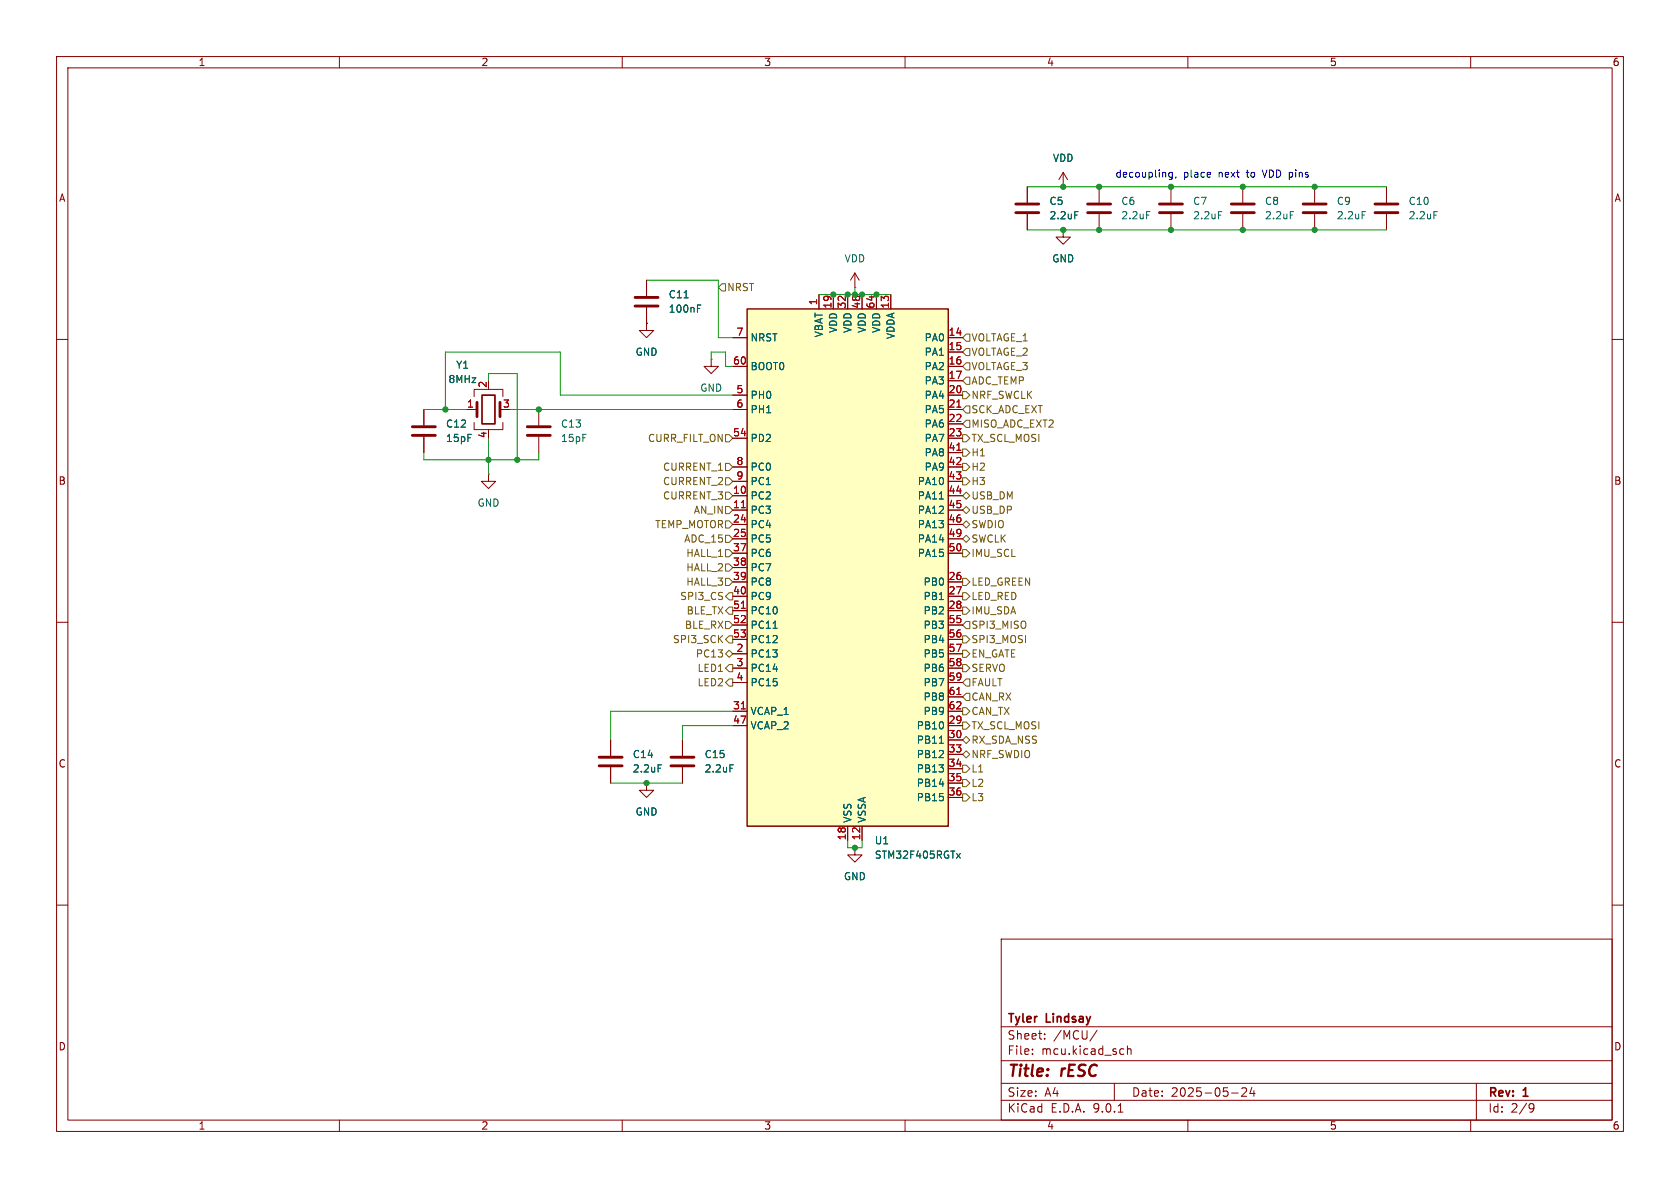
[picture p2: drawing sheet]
<svg xmlns="http://www.w3.org/2000/svg" width="297mm" height="210mm" viewBox="0 0 297 210" stroke-linecap="round" stroke-linejoin="round" font-family="sans-serif">
<g fill="none" stroke="#840000" stroke-width=".18">
<path d="M10 10h277v190h-277zM12 12h273v186h-273zM60 10v2M110 10v2M160 10v2M210 10v2M260 10v2M207 33v2.8M207 37.8v2.8M232.4 33v2.8M232.4 37.8v2.8M245.1 33v2.8"/>
<path d="M245.1 37.8v2.8M10 60h2M82.5 72.4h1.8M83.8 70.1v-1.3h5.1v1.3M83.8 74.7v1.2h5.1v-1.2M86.4 75.9v.3M125.7 63.5v1.3h1.3l-1.3 1.2-1.2-1.2h1.2M125.7 63.5h.1M285 60h2M86.4 83.8v1.3h1.2l-1.2 1.3-1.3-1.3h1.3M86.4 83.8h.1M10 110h2"/>
<path d="M285 110h2M120.6 130.8v2.8M120.6 135.6v2.8M151.1 149.9v1.2h1.3l-1.3 1.3-1.2-1.3h1.2M151.1 149.9h.1M10 160h2M177 166h108v32h-108zM285 160h2M60 198v2M110 198v2M160 198v2M177 194.5h108"/>
<path d="M177 191.5h108M177 187.5h108M177 181.5h108M182.5 186.3v.1M182.5 185.5v.1M184.7 183.6v.1M184.7 182.8v.1M194 182.1l-1.3 2M197 191.5v3M197.7 196.6h.8M198.2 185.4l.5 .1M198.7 186.3l-.5 .1"/>
<path d="M199.3 185.5l.2-.1 .4 .1 .1 .9M199.3 184.9v1.5M210 198v2M217.7 193.2h1.2M219.5 192.4l.6-.1 .2 .1 .1 .3-.9 1.1h.9M221.3 192.2l-.3 1.1h.9M221.7 192.8v1M260 198v2M261 191.5v6.5M270.6 195.1l.5 .1a.99 .99 0 0 1-.4 1.4h-.2M271.2 195.7l-.3 .3h-.3"/>
</g>
<path d="M205 36.1h4M205 37.6h4M230.4 36.1h4M230.4 37.6h4M243.1 36.1h4M243.1 37.6h4M84.3 71.1v2.6M88.4 71.1v2.6M118.6 133.9h4.1M118.6 135.4h4.1" fill="none" stroke="#840000" stroke-width=".51"/>
<path d="M215.4 37.4h.6M240.8 37.4h.6M253.5 37.4h.6M129 135.2h.7" fill="none" stroke="#006464" stroke-width=".18"/>
<path d="M85.2 69.9h2.3v5h-2.3z" fill="none" stroke="#840000" stroke-width=".3"/>
<path d="M132.1 54.6h35.5v91.5h-35.5z" fill="#ffffc2"/>
<path d="M132.1 54.6h35.5v91.5h-35.5z" fill="none" stroke="#840000" stroke-width=".25"/>
<g fill="none" stroke="#840000" stroke-width=".18">
<path d="M181.6 33v2.8M181.6 37.8v2.8M188 33h.1M188 30.5l-.8 1.3M188 30.5l.7 1.3M188 30.5v2.5M194.3 33v2.8M194.3 37.8v2.8M219.7 33v2.8M219.7 37.8v2.8M114.3 57.2v1.2h1.3l-1.3 1.3-1.3-1.3h1.3M114.3 57.2h.1"/>
<path d="M114.3 49.5v2.8M114.3 54.4v2.8M129.5 59.7h2.6M144.8 52.1v2.5M147.3 52.1v2.5M149.9 52.1v2.5M151.1 50.8h.1M151.1 48.3l-.7 1.2M151.1 48.3l.8 1.2M151.1 48.3v2.5M152.4 52.1v2.5M154.9 52.1v2.5"/>
<path d="M157.5 52.1v2.5M167.6 59.7h2.6M188 40.6v1.3h1.2l-1.2 1.3-1.3-1.3h1.3M188 40.6h.1M74.9 72.4v2.8M74.9 77.2v2.8M82.5 72.4h1.3M95.2 72.4v2.8M95.2 77.2v2.8M129.5 64.8h2.6M129.5 69.9h2.6M129.5 72.4h2.6"/>
<path d="M129.5 77.5h2.6M167.6 64.8h2.6M167.6 69.9h2.6M167.6 72.4h2.6M167.6 77.5h2.6M167.6 62.2h2.6M167.6 67.3h2.6M167.6 74.9h2.6M129.5 82.6h2.6M129.5 85.1h2.6M129.5 87.6h2.6M129.5 90.2h2.6"/>
<path d="M129.5 92.7h2.6M129.5 95.3h2.6M129.5 97.8h2.6M167.6 82.6h2.6M167.6 85.1h2.6M167.6 87.6h2.6M167.6 90.2h2.6M167.6 92.7h2.6M167.6 95.3h2.6M167.6 97.8h2.6M167.6 80h2.6M129.5 100.3h2.6"/>
<path d="M129.5 102.9h2.6M129.5 105.4h2.6M129.5 108h2.6M129.5 110.5h2.6M129.5 113h2.6M129.5 115.6h2.6M129.5 118.1h2.6M167.6 102.9h2.6M167.6 105.4h2.6M167.6 108h2.6M167.6 110.5h2.6M167.6 113h2.6"/>
<path d="M167.6 115.6h2.6M167.6 118.1h2.6M107.9 130.8v2.8M107.9 135.6v2.8M114.3 138.4v1.3h1.3l-1.3 1.3-1.3-1.3h1.3M114.3 138.4h.1M120.6 130.8v2.8M120.6 135.6v2.8M129.5 120.7h2.6M129.5 125.7h2.6M129.5 128.3h2.6M167.6 120.7h2.6"/>
<path d="M167.6 125.7h2.6M167.6 128.3h2.6M167.6 123.2h2.6M167.6 130.8h2.6M167.6 133.4h2.6M167.6 135.9h2.6M167.6 138.4h2.6M149.9 146.1v2.5M151.1 149.9h.1M152.4 146.1v2.5M167.6 141h2.6"/>
</g>
<path d="M169.2 72h.7M169.2 79.6h.7M131.1 89.8h.7M131.1 107.5h.7M131.1 125.3h.7M169.2 122.8h.7" fill="none" stroke="#a90000" stroke-width=".18"/>
<g fill="none" stroke="#006464" stroke-width=".18">
<path d="M190 37.4h.6M202.7 37.4h.6M228.1 37.4h.6M120.9 52.6h.8M123.3 54.5h.4M123.3 53.9h.6M166.1 88.2h.7M136.7 111.1h.7M116.3 135.2h.7M129 135.2h.7M166.1 131.4h.7M169.1 150.9l.7 .8"/>
<path d="M169.8 150.9l-.7 .8"/>
</g>
<g fill="none" stroke="#840000" stroke-width=".51">
<path d="M179.6 36.1h4M179.6 37.6h4M192.3 36.1h4M192.3 37.6h4M217.7 36.1h4M217.7 37.6h4M112.3 52.6h4M112.3 54.1h4M72.9 75.4h4.1M72.9 77h4.1M93.2 75.4h4.1M93.2 77h4.1"/>
<path d="M105.9 133.9h4.1M105.9 135.4h4.1"/>
</g>
<g fill="none" stroke="#725600" stroke-width=".18">
<path d="M127.6 50.2h.7v1.2h-.7l-.6-.6zM170.8 59.1h.6v1.2h-.6l-.6-.6zM128.3 76.8h.6l.6 .7-.6 .6h-.6zM170.2 69.2h.6l.6 .7-.6 .6h-.6zM170.2 76.8h.6l.6 .7-.6 .6h-.6zM170.2 79.4h.6l.6 .6-.6 .6h-.6zM170.8 74.3h.6v1.3h-.6l-.6-.7zM170.8 64.1h.6v1.3h-.6l-.6-.6zM170.8 66.7h.6v1.2h-.6l-.6-.6zM170.8 71.8h.6v1.2h-.6l-.6-.6zM170.8 61.6h.6v1.3h-.6l-.6-.7zM128.3 99.7h.6l.6 .6-.6 .7h-.6z"/>
<path d="M128.3 97.2h.6l.6 .6-.6 .6h-.6zM128.3 92.1h.6l.6 .6-.6 .6h-.6zM128.3 89.5h.6l.6 .7-.6 .6h-.6zM128.3 94.6h.6l.6 .7-.6 .6h-.6zM128.3 87h.6l.6 .6-.6 .7h-.6zM128.3 84.5h.6l.6 .6-.6 .6h-.6zM128.3 81.9h.6l.6 .7-.6 .6h-.6zM170.2 90.2l.6-.7 .6 .7-.6 .6zM170.2 84.5h.6l.6 .6-.6 .6h-.6zM170.2 92.7l.6-.6 .6 .6-.6 .6zM170.2 81.9h.6l.6 .7-.6 .6h-.6zM170.2 97.2h.6l.6 .6-.6 .6h-.6z"/>
<path d="M170.2 95.3l.6-.7 .6 .7-.6 .6zM170.8 87l.6 .6-.6 .7-.6-.7zM128.3 102.2h.6l.6 .7-.6 .6h-.6zM128.3 109.9h.6l.6 .6-.6 .6h-.6zM128.3 115.6l.6-.7 .6 .7-.6 .6zM128.9 107.3h.6v1.3h-.6l-.6-.6zM128.9 104.8h.6v1.2h-.6l-.6-.6zM128.9 117.5h.6v1.2h-.6l-.6-.6zM128.9 112.4h.6v1.3h-.6l-.6-.7zM170.2 107.3h.6l.6 .7-.6 .6h-.6zM170.2 112.4h.6l.6 .6-.6 .7h-.6zM170.2 114.9h.6l.6 .7-.6 .6h-.6z"/>
<path d="M170.2 117.5h.6l.6 .6-.6 .6h-.6zM170.2 104.8h.6l.6 .6-.6 .6h-.6zM170.2 102.2h.6l.6 .7-.6 .6h-.6zM170.8 109.9h.6v1.2h-.6l-.6-.6zM128.9 120h.6v1.3h-.6l-.6-.6zM170.2 127.6h.6l.6 .7-.6 .6h-.6zM170.2 135.3h.6l.6 .6-.6 .6h-.6zM170.2 137.8h.6l.6 .6-.6 .7h-.6zM170.2 133.4l.6-.7 .6 .7-.6 .6zM170.2 125.1h.6l.6 .6-.6 .7h-.6zM170.8 122.6h.6v1.2h-.6l-.6-.6zM170.8 130.2l.6 .6-.6 .6-.6-.6z"/>
<path d="M170.8 120h.6v1.3h-.6l-.6-.6zM170.2 140.3h.6l.6 .7-.6 .6h-.6z"/>
</g>
<g fill="none" stroke="#009600" stroke-width=".18">
<path d="M181.6 33h63.5M114.3 49.5h12.7v10.2h2.5M144.8 52.1h12.7M151.1 50.8v1.3M181.6 40.6h63.5M74.9 72.4h7.6M86.4 67.3v-1.3h5v15.3M86.4 77.5v6.3M90.2 72.4h39.3M125.7 63.5v-1.3h2.6v2.6h1.2M129.5 69.9h-30.4v-7.7h-20.4v10.2M74.9 80v1.3h20.3v-1.3"/>
<path d="M107.9 138.4h12.7M129.5 125.7h-21.6v5.1M129.5 128.3h-8.9v2.5M149.9 148.6v1.3h2.5v-1.3"/>
</g>
<path d="M207.2 30.5v1l-.2 .2h-.3M207.2 30.5h-.3l-.3 .2 .2 .6h.4M207.9 31.3l-.1 .2M214 30.5v.3l-.6 .1M223.1 30l.5 1.3" fill="none" stroke="#0000c2" stroke-width=".18"/>
<g fill="#009600" stroke="#009600" stroke-width=".18">
<circle cx="151.1" cy="149.9" r=".46"/>
<circle cx="149.9" cy="52.1" r=".46"/>
<circle cx="151.1" cy="52.1" r=".46"/>
<circle cx="152.4" cy="52.1" r=".46"/>
<circle cx="154.9" cy="52.1" r=".46"/>
<circle cx="114.3" cy="138.4" r=".46"/>
<circle cx="219.7" cy="33" r=".46"/>
<circle cx="207" cy="40.6" r=".46"/>
<circle cx="207" cy="33" r=".46"/>
<circle cx="194.3" cy="33" r=".46"/>
<circle cx="194.3" cy="40.6" r=".46"/>
<circle cx="188" cy="33" r=".46"/>
<circle cx="232.4" cy="40.6" r=".46"/>
<circle cx="232.4" cy="33" r=".46"/>
<circle cx="188" cy="40.6" r=".46"/>
<circle cx="219.7" cy="40.6" r=".46"/>
<circle cx="91.4" cy="81.3" r=".46"/>
<circle cx="95.2" cy="72.4" r=".46"/>
<circle cx="86.4" cy="81.3" r=".46"/>
<circle cx="78.7" cy="72.4" r=".46"/>
<circle cx="147.3" cy="52.1" r=".46"/>
</g>
<g font-size="2.8" fill="#840000">
<text x="178" y="190.9">Title:</text>
<text x="187.7" y="190.9">rESC</text>
</g>
<g font-size="2.1" fill="#840000">
<text x="178" y="184">Sheet:</text>
<text x="178" y="181.2">Tyler</text>
<text x="185" y="181.2">Lindsay</text>
<text x="186.2" y="184">/MCU/</text>
<text x="178" y="186.7">File:</text>
<text x="184.1" y="186.7">mcu.kicad_sch</text>
<text x="178" y="196.9">KiCad</text>
<text x="178" y="194.1">Size:</text>
<text x="184.7" y="194.1">A4</text>
<text x="185.7" y="196.9">E.D.A.</text>
<text x="193.3" y="196.9">9.0.1</text>
<text x="200" y="194.1">Date:</text>
<text x="207" y="194.1">2025-05-24</text>
<text x="263" y="194.3">Rev:</text>
<text x="263" y="196.9">Id:</text>
<text x="267.1" y="196.9">2/9</text>
<text x="269.4" y="194.3">1</text>
</g>
<g font-size="1.8" fill="#840000">
<text x="35" y="11.9">1</text>
<text x="85" y="11.9">2</text>
<text x="135" y="11.9">3</text>
<text x="185" y="11.9">4</text>
<text x="235" y="11.9">5</text>
<text x="285" y="11.9">6</text>
<text x="10.3" y="35.9">A</text>
<text x="285.3" y="35.9">A</text>
<text x="10.3" y="85.9">B</text>
<text x="285.3" y="85.9">B</text>
<text x="10.3" y="135.9">C</text>
<text x="285.3" y="135.9">C</text>
<text x="10.3" y="185.9">D</text>
<text x="285.3" y="185.9">D</text>
<text x="35" y="199.9">1</text>
<text x="85" y="199.9">2</text>
<text x="135" y="199.9">3</text>
<text x="185" y="199.9">4</text>
<text x="235" y="199.9">5</text>
<text x="285" y="199.9">6</text>
</g>
<g font-size="1.8" fill="#006464">
<text x="186" y="28.8">VDD</text>
<text x="185.4" y="36.4">C5</text>
<text x="185.4" y="39">2.2uF</text>
<text x="198.1" y="36.4">C6</text>
<text x="198.1" y="39">2.2uF</text>
<text x="210.8" y="36.4">C7</text>
<text x="210.8" y="39">2.2uF</text>
<text x="223.5" y="36.4">C8</text>
<text x="223.5" y="39">2.2uF</text>
<text x="236.2" y="36.4">C9</text>
<text x="236.2" y="39">2.2uF</text>
<text x="248.9" y="36.4">C10</text>
<text x="248.9" y="39">2.2uF</text>
<text x="149.2" y="46.6">VDD</text>
<text x="185.9" y="46.6">GND</text>
<text x="118.1" y="52.9">C11</text>
<text x="118.1" y="55.5">100nF</text>
<text x="145.6" y="59.7" transform="rotate(-90 145.6 59.7)">VBAT</text>
<text x="148.2" y="58.9" transform="rotate(-90 148.2 58.9)">VDD</text>
<text x="150.7" y="58.9" transform="rotate(-90 150.7 58.9)">VDD</text>
<text x="153.3" y="58.9" transform="rotate(-90 153.3 58.9)">VDD</text>
<text x="155.8" y="58.9" transform="rotate(-90 155.8 58.9)">VDD</text>
<text x="80.5" y="65.4">Y1</text>
<text x="112.3" y="63.1">GND</text>
<text x="132.6" y="60.6">NRST</text>
<text x="132.6" y="65.6">BOOT0</text>
<text x="158.3" y="60" transform="rotate(-90 158.3 60)">VDDA</text>
<text x="163.4" y="60.6">PA0</text>
<text x="163.4" y="63.1">PA1</text>
<text x="163.4" y="65.6">PA2</text>
<text x="79.2" y="67.9">8MHz</text>
<text x="123.7" y="69.4">GND</text>
<text x="132.6" y="70.7">PH0</text>
<text x="163.4" y="68.2">PA3</text>
<text x="163.4" y="70.7">PA4</text>
<text x="78.7" y="75.8">C12</text>
<text x="99.1" y="75.8">C13</text>
<text x="132.6" y="73.3">PH1</text>
<text x="163.4" y="73.3">PA5</text>
<text x="163.4" y="75.8">PA6</text>
<text x="78.7" y="78.3">15pF</text>
<text x="99.1" y="78.3">15pF</text>
<text x="132.6" y="78.3">PD2</text>
<text x="132.6" y="83.4">PC0</text>
<text x="163.4" y="78.3">PA7</text>
<text x="163.4" y="80.9">PA8</text>
<text x="163.4" y="83.4">PA9</text>
<text x="84.3" y="89.8">GND</text>
<text x="132.6" y="86">PC1</text>
<text x="132.6" y="88.5">PC2</text>
<text x="162.2" y="86">PA10</text>
<text x="162.2" y="88.5">PA11</text>
<text x="132.6" y="91">PC3</text>
<text x="132.6" y="93.6">PC4</text>
<text x="162.2" y="91">PA12</text>
<text x="162.2" y="93.6">PA13</text>
<text x="132.6" y="96.1">PC5</text>
<text x="132.6" y="98.7">PC6</text>
<text x="132.6" y="101.2">PC7</text>
<text x="162.2" y="96.1">PA14</text>
<text x="162.2" y="98.7">PA15</text>
<text x="132.6" y="103.7">PC8</text>
<text x="132.6" y="106.3">PC9</text>
<text x="163.2" y="103.7">PB0</text>
<text x="163.2" y="106.3">PB1</text>
<text x="132.6" y="108.8">PC10</text>
<text x="132.6" y="111.4">PC11</text>
<text x="132.6" y="113.9">PC12</text>
<text x="163.2" y="108.8">PB2</text>
<text x="163.2" y="111.4">PB3</text>
<text x="163.2" y="113.9">PB4</text>
<text x="132.6" y="116.4">PC13</text>
<text x="132.6" y="119">PC14</text>
<text x="163.2" y="116.4">PB5</text>
<text x="163.2" y="119">PB6</text>
<text x="132.6" y="121.5">PC15</text>
<text x="163.2" y="121.5">PB7</text>
<text x="163.2" y="124.1">PB8</text>
<text x="132.6" y="126.6">VCAP_1</text>
<text x="132.6" y="129.1">VCAP_2</text>
<text x="162" y="129.1">PB10</text>
<text x="162" y="131.7">PB11</text>
<text x="163.2" y="126.6">PB9</text>
<text x="111.8" y="134.2">C14</text>
<text x="111.8" y="136.8">2.2uF</text>
<text x="124.5" y="134.2">C15</text>
<text x="124.5" y="136.8">2.2uF</text>
<text x="162" y="134.2">PB12</text>
<text x="162" y="136.8">PB13</text>
<text x="162" y="139.3">PB14</text>
<text x="162" y="141.8">PB15</text>
<text x="112.3" y="144.4">GND</text>
<text x="150.7" y="145.5" transform="rotate(-90 150.7 145.5)">VSS</text>
<text x="153.3" y="145.5" transform="rotate(-90 153.3 145.5)">VSSA</text>
<text x="154.6" y="149.5">U1</text>
<text x="149.1" y="155.8">GND</text>
<text x="154.6" y="152">STM32F405RGTx</text>
</g>
<g font-size="1.8" fill="#0000c2">
<text x="197.1" y="31.6">decoupling,</text>
<text x="209.2" y="31.6">place</text>
<text x="215.5" y="31.6">next</text>
<text x="220.7" y="31.6">to</text>
<text x="223.7" y="31.6">VDD pins</text>
</g>
<g font-size="1.8" fill="#725600">
<text x="128.5" y="51.7">NRST</text>
<text x="171.6" y="65.6">VOLTAGE_3</text>
<text x="171.6" y="63.1">VOLTAGE_2</text>
<text x="171.6" y="60.6">VOLTAGE_1</text>
<text x="171.6" y="70.7">NRF_SWCLK</text>
<text x="171.6" y="68.2">ADC_TEMP</text>
<text x="171.6" y="75.8">MISO_ADC_EXT2</text>
<text x="171.6" y="73.3">SCK_ADC_EXT</text>
<text x="114.5" y="78.3">CURR_FILT_ON</text>
<text x="117.1" y="83.4">CURRENT_1</text>
<text x="171.6" y="78.3">TX_SCL_MOSI</text>
<text x="171.6" y="80.9">H1</text>
<text x="171.6" y="83.4">H2</text>
<text x="117.1" y="88.5">CURRENT_3</text>
<text x="117.1" y="86">CURRENT_2</text>
<text x="171.6" y="88.5">USB_DM</text>
<text x="171.6" y="86">H3</text>
<text x="115.7" y="93.6">TEMP_MOTOR</text>
<text x="122.6" y="91">AN_IN</text>
<text x="171.6" y="91">USB_DP</text>
<text x="171.6" y="93.6">SWDIO</text>
<text x="120.9" y="96.1">ADC_15</text>
<text x="121.2" y="101.2">HALL_2</text>
<text x="121.2" y="98.7">HALL_1</text>
<text x="171.6" y="98.7">IMU_SCL</text>
<text x="171.6" y="96.1">SWCLK</text>
<text x="120.1" y="106.3">SPI3_CS</text>
<text x="121.2" y="103.7">HALL_3</text>
<text x="171.6" y="106.3">LED_RED</text>
<text x="171.6" y="103.7">LED_GREEN</text>
<text x="118.9" y="113.9">SPI3_SCK</text>
<text x="121" y="111.4">BLE_RX</text>
<text x="121.3" y="108.8">BLE_TX</text>
<text x="171.6" y="111.4">SPI3_MISO</text>
<text x="171.6" y="108.8">IMU_SDA</text>
<text x="171.6" y="113.9">SPI3_MOSI</text>
<text x="122.9" y="116.4">PC13</text>
<text x="123.2" y="119">LED1</text>
<text x="171.6" y="116.4">EN_GATE</text>
<text x="171.6" y="119">SERVO</text>
<text x="123.2" y="121.5">LED2</text>
<text x="171.6" y="124.1">CAN_RX</text>
<text x="171.6" y="121.5">FAULT</text>
<text x="171.6" y="129.1">TX_SCL_MOSI</text>
<text x="171.6" y="131.7">RX_SDA_NSS</text>
<text x="171.6" y="126.6">CAN_TX</text>
<text x="171.6" y="136.8">L1</text>
<text x="171.6" y="134.2">NRF_SWDIO</text>
<text x="171.6" y="139.3">L2</text>
<text x="171.6" y="141.8">L3</text>
</g>
<g font-size="1.8" fill="#a90000">
<text x="130.1" y="59.4">7</text>
<text x="144.5" y="54" transform="rotate(-90 144.5 54)">1</text>
<text x="147.1" y="54.7" transform="rotate(-90 147.1 54.7)">19</text>
<text x="149.6" y="54.7" transform="rotate(-90 149.6 54.7)">32</text>
<text x="152.1" y="54.7" transform="rotate(-90 152.1 54.7)">48</text>
<text x="154.7" y="54.7" transform="rotate(-90 154.7 54.7)">64</text>
<text x="157.2" y="54.7" transform="rotate(-90 157.2 54.7)">13</text>
<text x="167.6" y="59.4">14</text>
<text x="129.5" y="64.5">60</text>
<text x="167.6" y="62">15</text>
<text x="167.6" y="64.5">16</text>
<text x="86.1" y="68.7" transform="rotate(-90 86.1 68.7)">2</text>
<text x="130.1" y="69.6">5</text>
<text x="167.6" y="67.1">17</text>
<text x="167.6" y="69.6">20</text>
<text x="82.5" y="72.1">1</text>
<text x="86.1" y="77.5" transform="rotate(-90 86.1 77.5)">4</text>
<text x="88.8" y="72.1">3</text>
<text x="129.5" y="77.2">54</text>
<text x="130.1" y="72.1">6</text>
<text x="167.6" y="72.1">21</text>
<text x="167.6" y="74.7">22</text>
<text x="167.6" y="77.2">23</text>
<text x="130.1" y="82.3">8</text>
<text x="167.6" y="79.8">41</text>
<text x="167.6" y="82.3">42</text>
<text x="129.5" y="87.4">10</text>
<text x="129.5" y="89.9">11</text>
<text x="130.1" y="84.8">9</text>
<text x="167.6" y="84.8">43</text>
<text x="167.6" y="87.4">44</text>
<text x="167.6" y="89.9">45</text>
<text x="129.5" y="92.5">24</text>
<text x="129.5" y="95">25</text>
<text x="167.6" y="92.5">46</text>
<text x="167.6" y="95">49</text>
<text x="129.5" y="97.5">37</text>
<text x="129.5" y="100.1">38</text>
<text x="167.6" y="97.5">50</text>
<text x="129.5" y="102.6">39</text>
<text x="129.5" y="105.2">40</text>
<text x="129.5" y="107.7">51</text>
<text x="167.6" y="102.6">26</text>
<text x="167.6" y="105.2">27</text>
<text x="167.6" y="107.7">28</text>
<text x="129.5" y="110.2">52</text>
<text x="129.5" y="112.8">53</text>
<text x="167.6" y="110.2">55</text>
<text x="167.6" y="112.8">56</text>
<text x="130.1" y="115.3">2</text>
<text x="130.1" y="117.9">3</text>
<text x="167.6" y="115.3">57</text>
<text x="167.6" y="117.9">58</text>
<text x="129.5" y="125.5">31</text>
<text x="130.1" y="120.4">4</text>
<text x="167.6" y="120.4">59</text>
<text x="167.6" y="122.9">61</text>
<text x="167.6" y="125.5">62</text>
<text x="129.5" y="128">47</text>
<text x="167.6" y="128">29</text>
<text x="167.6" y="130.6">30</text>
<text x="167.6" y="133.1">33</text>
<text x="167.6" y="135.6">34</text>
<text x="167.6" y="138.2">35</text>
<text x="167.6" y="140.7">36</text>
<text x="149.6" y="148.6" transform="rotate(-90 149.6 148.6)">18</text>
<text x="152.1" y="148.6" transform="rotate(-90 152.1 148.6)">12</text>
</g>
</svg>
